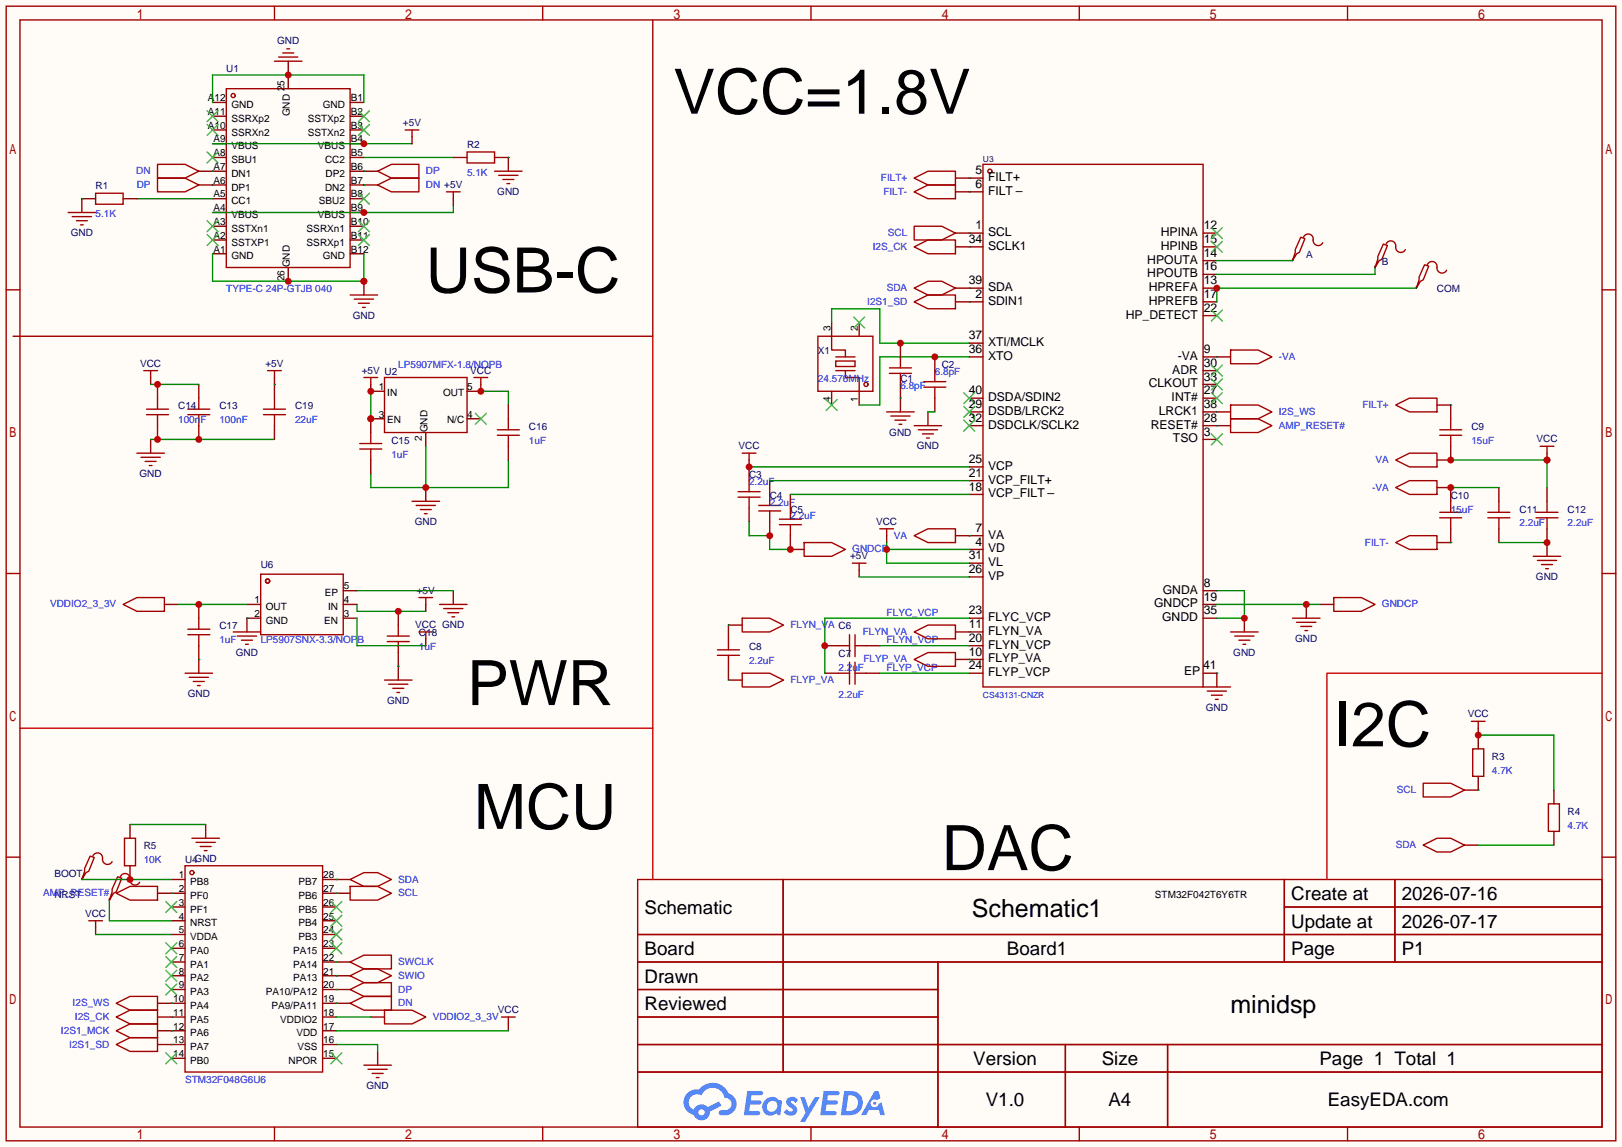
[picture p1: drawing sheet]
<svg xmlns="http://www.w3.org/2000/svg" width="299mm" height="212mm" viewBox="0 0 299 212" stroke-linecap="round" stroke-linejoin="round" font-family="sans-serif">
<path d="M0 0h299.5v211.8h-299.5z" fill="#fffcf7"/>
<g fill="none" stroke="#a10000" stroke-width=".25">
<path d="M1.1 1.1h297.2v209.6h-297.2zM3.7 3.7h292.1v204.5h-292.1zM50.7 1.1v2.6M100.2 1.1v2.6M149.7 1.1v2.6M199.3 1.1v2.6M248.8 1.1v2.6M1.1 53.5h2.6M295.8 53.5h2.5M1.1 105.9h2.6M295.8 105.9h2.5M1.1 158.3h2.6"/>
<path d="M295.8 158.3h2.5M117.7 162.4h178.1v45.8h-178.1zM117.7 172.6h178.1M117.7 177.7h178.1M144.6 162.4v35.6M173.2 177.7v30.5M237.1 162.4v15.3M237.1 167.5h58.7M257.5 162.4v15.3M117.7 182.8h55.5M117.7 192.9h178.1M117.7 187.8h55.5"/>
<path d="M117.7 198h178.1M196.7 192.9v15.3M215.6 192.9v15.3M50.7 208.2v2.5M100.2 208.2v2.5M149.7 208.2v2.5M199.3 208.2v2.5M248.8 208.2v2.5"/>
</g>
<g fill="#5487ff">
<path d="M145.5 202.8a1.3 1.3 0 0 1 1.8 .3l-.4 .6a.54 .54 0 0 0-.9-.2l.1 .2a1.58 1.58 0 0 1 1.1 1.6 1.43 1.43 0 0 1-2.5 .1l.5-.6a.64 .64 0 0 0 .5 .5 .64 .64 0 0 0 .7-.3l-.2-.2a1.6 1.6 0 0 1-1-1.6z"/>
<path d="M147.7 202.7h.9l.7 1.9 1.1-1.9h.9l-2.7 4.5h-.9l1-1.7z"/>
<path d="M138 201.5h1.6a1.31 1.31 0 0 1 1.2 .2 .4 .4 0 0 1-.3 .6h-1.8l-.1 .9h1.6a.4 .4 0 0 1 .4 .4 .4 .4 0 0 1-.4 .4h-1.7l-.2 1.2h.8a1.23 1.23 0 0 1 1.2 .2 .39 .39 0 0 1-.3 .6h-2.7z"/>
<path d="M152.1 201.5h1.6a1.32 1.32 0 0 1 1.3 .2 .39 .39 0 0 1-.4 .6h-1.7l-.2 .9h1.7a.4 .4 0 0 1 .3 .4 .4 .4 0 0 1-.4 .4h-1.7l-.2 1.2h.8a1.23 1.23 0 0 1 1.2 .2 .39 .39 0 0 1-.3 .6h-2.7z"/>
<path d="M161.5 201.5h.7l.4 1.3-.7 .4a.75 .75 0 0 0-1.1 .3 .75 .75 0 0 0 .5 1 .75 .75 0 0 0 .9-.6l.6-.3 .6 2.4h-.9l-.2-1h-1.9l-.5 1h-.9z"/>
<path d="M155.9 201.5l-.7 4.5h1.5a2.27 2.27 0 0 0 2.6-2.3 2.27 2.27 0 0 0-2.7-2.2zM156.6 202.3a1.5 1.5 0 0 1 1.8 1.5 1.5 1.5 0 0 1-1.9 1.4h-.3z"/>
<path d="M141.3 203.1a1.62 1.62 0 0 0-.4 2.1 1.62 1.62 0 0 0 2 .7l.4-.3 .3 .3 .5 .1 .3-2.5-.2-.3h-.4a1.58 1.58 0 0 0-2.5-.1zM141.9 203.6a.99 .99 0 0 1 1.6 .3 .99 .99 0 0 1-.9 1.4 .94 .94 0 0 1-1-.5 .94 .94 0 0 1 .3-1.2z"/>
<path d="M126.9 201.9a2.37 2.37 0 0 0 1.2 4 1.54 1.54 0 0 0 1.7 1 1.54 1.54 0 0 0 1.3-1.6l2.1-1.1-.5-.8-2 1.1a1.57 1.57 0 0 0-2.6 .4 1.5 1.5 0 0 1-.8-2.1 1.5 1.5 0 0 1 2.2-.5 2.23 2.23 0 0 1 2.3-1.4 2.23 2.23 0 0 1 2 1.8 1.16 1.16 0 0 1 1.2 1.1 1.16 1.16 0 0 1-1 1.3h-.7a.47 .47 0 0 0-.6 .3 .47 .47 0 0 0 .4 .6 2.23 2.23 0 0 0 2.3-.7 2.23 2.23 0 0 0 .4-2.3 2.16 2.16 0 0 0-1.3-1.1 3.2 3.2 0 0 0-5.4-.7l-1.2 .1zM129 205.4a.58 .58 0 0 1 1.1 0 .58 .58 0 0 1-1.1 0z"/>
<circle cx="161.5" cy="203.8" r=".28"/>
</g>
<g fill="none" stroke="#a10000" stroke-width=".25">
<path d="M41.8 16.4h22.8v33h-22.8zM12.6 39.2h5.1M29.1 30.4h5.1l2.5 1.2-2.5 1.3h-5.1zM29.1 32.9h5.1l2.5 1.3-2.5 1.2h-5.1zM69.7 34.2l2.6-1.3h5v2.5h-5zM69.7 31.6l2.6-1.2h5v2.5h-5zM91.3 31.6h5.1M92.1 32.4h3.5M92.8 33.1h2.1M93.6 33.9h.5M13.3 40h3.6M14.1 40.8h2"/>
<path d="M14.9 41.5h.5M64.6 185.3l2.6-1.3h5.1v2.6h-5.1zM64.6 182.8l2.6-1.3h5.1v2.5h-5.1zM67.2 196.7h5.1M67.9 197.5h3.6M68.7 198.2h2M69.5 199h.5"/>
<circle cx="43.1" cy="17.7" r=".38"/>
</g>
<g fill="none" stroke="#870000" stroke-width=".25">
<path d="M39.2 18.9h2.6M53.2 11.3v5.1M64.6 18.9h2.6M15.1 36.7v2.5M36.7 31.6h5.1M36.7 34.2h5.1M39.2 21.5h2.6M39.2 24h2.6M39.2 26.5h2.6M39.2 29.1h2.6M39.2 36.7h2.6M39.2 39.2h2.6"/>
<path d="M64.6 21.5h2.6M64.6 24h2.6M64.6 26.5h2.6M64.6 29.1h2.6M64.6 31.6h5.1M64.6 34.2h5.1M64.6 36.7h2.6M64.6 39.2h2.6M93.9 29.1v2.5M39.2 41.8h2.6M39.2 44.3h2.6M39.2 46.9h2.6"/>
<path d="M53.2 49.4v2.5M64.6 41.8h2.6M64.6 44.3h2.6M64.6 46.9h2.6M62.1 185.3h2.5M62.1 182.8h2.5M69.7 194.2v2.5"/>
</g>
<g fill="none" stroke="#3c3" stroke-width=".25">
<path d="M38.2 20.4l2.1 2.1M38.2 23l2.1 2M38.2 28.1l2.1 2M40.3 20.4l-2.1 2.1M40.3 23l-2.1 2M40.3 28.1l-2.1 2M66.2 35.7l2 2M66.2 23l2 2M66.2 20.4l2 2.1M68.2 35.7l-2 2M68.2 23l-2 2M68.2 20.4l-2 2.1"/>
<path d="M38.2 40.8l2.1 2M38.2 43.3l2.1 2M40.3 40.8l-2.1 2M40.3 43.3l-2.1 2M66.2 43.3l2 2M66.2 40.8l2 2M68.2 43.3l-2 2M68.2 40.8l-2 2"/>
</g>
<path d="M39.2 18.9v-5.1h28v5.1M25.3 36.7h13.9M39.2 31.6h.1M39.2 34.2h.1M67.2 34.2h.1M67.2 31.6h.1M67.2 29.1h16.5M62.1 192.9h7.6v1.3" fill="none" stroke="#008700" stroke-width=".25"/>
<circle cx="53.2" cy="13.8" r=".63" fill="#c00"/>
<path d="M50.7 11.3h5.1M51.4 10.5h3.6M52.2 9.8h2M53 9h.5" fill="none" stroke="#a10000" stroke-width=".25"/>
<path d="M39.2 46.9v5h28v-5" fill="none" stroke="#008700" stroke-width=".25"/>
<g fill="#c00">
<circle cx="53.2" cy="51.9" r=".63"/>
<circle cx="67.2" cy="51.9" r=".63"/>
</g>
<path d="M67.2 51.9v2.6" fill="none" stroke="#870000" stroke-width=".25"/>
<circle cx="67.2" cy="51.9" r=".63" fill="#c00"/>
<path d="M64.6 54.5h5.1M65.4 55.2h3.6M66.2 56h2M66.9 56.8h.5" fill="none" stroke="#a10000" stroke-width=".25"/>
<path d="M83.7 38v1.2h-44.5" fill="none" stroke="#008700" stroke-width=".25"/>
<circle cx="67.2" cy="39.2" r=".63" fill="#c00"/>
<path d="M39.2 26.5h36.9" fill="none" stroke="#008700" stroke-width=".25"/>
<circle cx="67.2" cy="26.5" r=".63" fill="#c00"/>
<g fill="none" stroke="#870000" stroke-width=".25">
<path d="M15.1 36.7h2.6M22.7 36.7h2.6M76.1 25.3v1.2M83.7 36.7v1.3M83.7 29.1h2.5M91.3 29.1h2.6M178.9 32.9h2.6M178.9 35.4h2.6M153.5 59.6v2.5M158.6 59.6v2.5M176.4 45.6h5.1M176.4 53.2h5.1"/>
<path d="M176.4 55.8h5.1M178.9 43.1h2.6M222.1 43.1h2.6M222.1 45.6h2.6M222.1 53.2h2.6M222.1 55.8h2.6M222.1 58.3h2.6M222.1 50.7h2.6M222.1 48.1h2.6M68.5 71v1.3M153.5 72.3v2.5M158.6 72.3v2.5"/>
<path d="M166.2 63.4v2.5M178.9 63.4h2.6M178.9 65.9h2.6M178.9 73.5h2.6M178.9 76.1h2.6M178.9 78.6h2.6M222.1 65.9h2.6M222.1 73.5h2.6M222.1 76.1h5.1M222.1 78.6h2.6M222.1 71h2.6M222.1 68.5h2.6"/>
<path d="M178.9 86.2h2.6M178.9 88.8h2.6M178.9 91.3h2.6M178.9 98.9h2.6M222.1 81.2h2.6M78.6 111.6v1.3M178.9 101.5h2.6M178.9 104h2.6M178.9 106.6h2.6M178.9 114.2h2.6M178.9 116.7h2.6M178.9 119.3h2.6"/>
<path d="M222.1 114.2h2.6M222.1 111.6h2.6M222.1 109.1h2.6M178.9 121.8h2.6M178.9 124.3h2.6M222.1 124.3h2.6M270.4 156.1h2.5M62.1 177.7h2.5M62.1 162.4h2.5M62.1 165h2.5M29.1 185.3h2.5M29.1 187.8h2.5"/>
<path d="M29.1 190.4h2.5M29.1 192.9h2.5M62.1 180.2h2.5"/>
</g>
<g fill="none" stroke="#a10000" stroke-width=".25">
<path d="M17.7 35.7h5v2h-5zM74.8 24h2.5M76.1 24v1.3M82.4 35.4h2.6M83.7 35.4v1.3M86.2 28.1h5.1v2h-5.1zM181.5 30.4h40.6v96.5h-40.6zM168.8 45.6l2.5-1.3h5.1v2.6h-5.1zM168.8 55.8l2.5-1.3h5.1v2.5h-5.1zM168.8 53.2l2.5-1.3h2.6l2.5 1.3-2.5 1.3h-2.6zM67.2 69.7h2.5M68.5 69.7v1.3"/>
<path d="M151 62.1h10.2v10.2h-10.2zM153.5 62.1v2.5h2.6v1.3M154.3 66.7h3.6v1h-3.6zM154.3 68.5h3.6M154.3 65.9h3.6M156.1 68.5v1.2h2.5v2.6M227.2 74.8h5.1l2.5 1.3-2.5 1.2h-5.1zM77.3 110.4h2.6M78.6 110.4v1.2M262.8 156.1l2.5-1.3h2.5l2.6 1.3-2.6 1.3h-2.5zM64.6 177.7l2.6-1.3h5.1v2.5h-5.1zM64.6 162.4l2.6-1.2h2.5l2.6 1.2-2.6 1.3h-2.5z"/>
<path d="M64.6 163.7h5.1l2.6 1.3-2.6 1.2h-5.1zM21.5 185.3l2.5-1.3h5.1v2.6h-5.1zM21.5 187.8l2.5-1.2h5.1v2.5h-5.1zM21.5 190.4l2.5-1.3h5.1v2.5h-5.1zM21.5 192.9l2.5-1.3h5.1v2.6h-5.1zM64.6 180.2l2.6-1.3h2.5l2.6 1.3-2.6 1.3h-2.5z"/>
<circle cx="182.8" cy="31.6" r=".38"/>
<circle cx="159.9" cy="71" r=".38"/>
</g>
<g fill="none" stroke="#3c3" stroke-width=".25">
<path d="M157.6 58.5l2 2.1M159.6 58.5l-2 2.1M223.6 57.3l2.1 2M223.6 44.6l2.1 2M223.6 42l2.1 2.1M225.7 57.3l-2.1 2M225.7 44.6l-2.1 2M225.7 42l-2.1 2.1M152.5 73.8l2.1 2M154.6 73.8l-2.1 2M177.9 72.5l2.1 2M177.9 75.1l2.1 2"/>
<path d="M177.9 77.6l2.1 2M180 72.5l-2.1 2M180 75.1l-2.1 2M180 77.6l-2.1 2M223.6 72.5l2.1 2M223.6 70l2.1 2M223.6 67.4l2.1 2.1M225.7 72.5l-2.1 2M225.7 70l-2.1 2M225.7 67.4l-2.1 2.1M223.6 80.1l2.1 2.1M225.7 80.1l-2.1 2.1"/>
</g>
<path d="M15.1 36.7h.1M93.9 29.1h.1M153.5 59.6v-2.6h8.9v6.4h16.5M178.9 55.8h.1M178.9 45.6h.1M178.9 65.9h-16.5v8.9h-3.8M224.7 76.1h.1" fill="none" stroke="#008700" stroke-width=".25"/>
<circle cx="166.2" cy="63.4" r=".63" fill="#c00"/>
<path d="M166.2 71v2.5M172.6 65.9v2.6" fill="none" stroke="#870000" stroke-width=".25"/>
<path d="M164.2 67.9h4.1M164.2 69h4.1M166.2 65.9v2M166.2 69v2" fill="none" stroke="#a10000" stroke-width=".25"/>
<circle cx="172.6" cy="65.9" r=".63" fill="#c00"/>
<g fill="none" stroke="#870000" stroke-width=".25">
<path d="M166.2 73.5v2.6M171.3 76.1v2.5M172.6 73.5v2.6M138.3 85v3.8M78.6 118v1.3M17.7 171.3v1.3M31.6 162.4h2.6M31.6 165h2.6M31.6 167.5h2.6M31.6 170.1h2.6M31.6 172.6h2.6M31.6 175.1h2.6"/>
<path d="M31.6 177.7h2.6M59.6 162.4h2.5M59.6 165h2.5M59.6 167.5h2.5M59.6 170.1h2.5M59.6 172.6h2.5M59.6 175.1h2.5M59.6 177.7h2.5M31.6 180.2h2.6M31.6 182.8h2.6M31.6 185.3h2.6M31.6 187.8h2.6"/>
<path d="M31.6 190.4h2.6M31.6 192.9h2.6M31.6 195.5h2.6M59.6 180.2h2.5M59.6 182.8h2.5M59.6 185.3h2.5M59.6 187.8h2.5M59.6 190.4h2.5M59.6 192.9h2.5M59.6 195.5h2.5M93.9 189.1v1.3"/>
</g>
<g fill="none" stroke="#a10000" stroke-width=".25">
<path d="M163.7 76.1h5.1M164.5 76.8h3.5M165.2 77.6h2.1M166 78.4h.5M168.8 78.6h5.1M169.5 79.4h3.6M170.6 70.5h4M170.6 71.5h4M172.6 68.5v2M172.6 71.5v2M137 83.7h2.6M138.3 83.7v1.3"/>
<path d="M170.3 80.1h2M171.1 80.9h.5M77.3 116.7h2.6M78.6 116.7v1.3M34.2 159.9h25.4v38.1h-25.4zM16.4 170.1h2.5M17.7 170.1v1.2M92.6 187.8h2.5M93.9 187.8v1.3"/>
<circle cx="35.4" cy="161.2" r=".38"/>
</g>
<g fill="none" stroke="#008700" stroke-width=".25">
<path d="M166.2 73.5h.1M171.3 76.1h1.3M138.3 86.2h40.6M17.7 172.6h13.9M62.1 177.7h.1M62.1 162.4h.1M62.1 165h.1M31.6 185.3h.1M31.6 187.8h.1M31.6 190.4h.1M31.6 192.9h.1M62.1 185.3h.1"/>
<path d="M62.1 182.8h.1M62.1 180.2h.1M62.1 190.4h31.8"/>
</g>
<g fill="none" stroke="#3c3" stroke-width=".25">
<path d="M30.6 166.5l2 2M30.6 174.1l2 2M30.6 176.7l2 2M30.6 179.2l2 2M32.6 166.5l-2 2M32.6 174.1l-2 2M32.6 176.7l-2 2M32.6 179.2l-2 2M61.1 174.1l2 2M61.1 171.6l2 2M61.1 169l2 2.1M61.1 166.5l2 2"/>
<path d="M63.1 174.1l-2 2M63.1 171.6l-2 2M63.1 169l-2 2.1M63.1 166.5l-2 2M30.6 181.7l2 2.1M30.6 194.4l2 2.1M32.6 181.7l-2 2.1M32.6 194.4l-2 2.1M61.1 194.4l2 2.1M63.1 194.4l-2 2.1"/>
</g>
<circle cx="138.3" cy="86.2" r=".63" fill="#c00"/>
<g fill="none" stroke="#870000" stroke-width=".25">
<path d="M138.3 93.9v2.5M142.1 88.8v2.5M142.1 96.4v2.5M145.9 91.3v2.6M145.9 98.9v2.6h2.6M276.7 90v2.6M276.7 97.7v2.5M285.6 90v2.6M285.6 97.7v2.5M134.5 115.4v2.6M152.3 119.3h2.5M159.9 119.3h2.5"/>
<path d="M243.7 111.6h2.6M134.5 123.1v2.5M152.3 124.3h2.5M159.9 124.3h2.5"/>
</g>
<g fill="none" stroke="#a10000" stroke-width=".25">
<path d="M136.3 90.8h4M136.3 91.8h4M138.3 88.8v2M138.3 91.8v2.1M140.1 93.3h4M140.1 94.4h4M142.1 91.3v2M142.1 94.4v2M143.9 95.9h4.1M143.9 96.9h4.1M145.9 93.9v2M145.9 96.9v2"/>
<path d="M274.7 95.6h4.1M274.7 94.6h4.1M276.7 92.6v2M276.7 95.6v2.1M283.6 95.6h4.1M283.6 94.6h4.1M285.6 92.6v2M285.6 95.6v2.1M134.5 118v2M148.5 100.2h5l2.6 1.3-2.6 1.2h-5zM154.8 119.3h2M156.8 117.2v4.1"/>
<path d="M157.9 117.2v4.1M157.9 119.3h2M246.3 110.4h5l2.6 1.2-2.6 1.3h-5zM132.5 121h4M132.5 120h4M134.5 121v2.1M154.8 124.3h2M156.8 122.3v4.1M157.9 124.3h2M157.9 122.3v4.1"/>
</g>
<path d="M138.3 96.4v2.5h3.8v2.6h3.8M142.1 88.8h36.8M145.9 91.3h33M224.7 111.6h19" fill="none" stroke="#008700" stroke-width=".25"/>
<g fill="#c00">
<circle cx="145.9" cy="101.5" r=".63"/>
<circle cx="142.1" cy="98.9" r=".63"/>
</g>
<path d="M229.7 114.2v2.5M241.2 111.6v2.6" fill="none" stroke="#870000" stroke-width=".25"/>
<path d="M227.2 116.7h5.1M228 117.5h3.5M228.7 118.2h2.1M229.5 119h.5" fill="none" stroke="#a10000" stroke-width=".25"/>
<circle cx="241.2" cy="111.6" r=".63" fill="#c00"/>
<path d="M238.6 114.2h5.1M239.4 114.9h3.6M240.2 115.7h2M240.9 116.5h.5" fill="none" stroke="#a10000" stroke-width=".25"/>
<path d="M162.4 119.3h16.5M178.9 114.2h-26.6v10.1M162.4 124.3h16.5" fill="none" stroke="#008700" stroke-width=".25"/>
<circle cx="152.3" cy="119.3" r=".63" fill="#c00"/>
<path d="M176.4 35.4h2.5M176.4 32.9h2.5M224.7 65.9h2.5M265.3 74.8h2.5v2.5M176.4 98.9h2.5M265.3 90h2.5v2.6M267.8 97.7v2.5h-2.5M267.8 82.4v2.6h-2.5M134.5 115.4h2.5M176.4 116.7h2.5M134.5 125.6h2.5M176.4 121.8h2.5" fill="none" stroke="#870000" stroke-width=".25"/>
<g fill="none" stroke="#a10000" stroke-width=".25">
<path d="M168.8 35.4l2.5-1.2h5.1v2.5h-5.1zM168.8 32.9l2.5-1.3h5.1v2.6h-5.1zM227.2 64.6h5.1l2.5 1.3-2.5 1.3h-5.1zM257.7 74.8l2.5-1.3h5.1v2.6h-5.1zM265.8 79.4h4.1M267.8 77.3v2.1M168.8 98.9l2.5-1.2h5.1v2.5h-5.1zM257.7 90l2.5-1.2h5.1v2.5h-5.1zM257.7 85l2.5-1.3h5.1v2.5h-5.1zM265.8 80.4h4.1M265.8 94.6h4.1M265.8 95.6h4.1"/>
<path d="M267.8 80.4v2M267.8 92.6v2M267.8 95.6v2.1M137 114.2h5.1l2.6 1.2-2.6 1.3h-5.1zM168.8 116.7l2.5-1.3h5.1v2.6h-5.1zM257.7 100.2l2.5-1.3h5.1v2.6h-5.1zM137 124.3h5.1l2.6 1.3-2.6 1.3h-5.1zM168.8 121.8l2.5-1.3h5.1v2.6h-5.1z"/>
</g>
<path d="M178.9 32.9h.1M178.9 35.4h.1M224.7 65.9h.1M178.9 98.9h.1M267.8 85h17.8v5M134.5 115.4h.1M178.9 116.7h.1M134.5 125.6h.1M178.9 121.8h.1" fill="none" stroke="#008700" stroke-width=".25"/>
<g fill="#c00">
<circle cx="285.6" cy="85" r=".63"/>
<circle cx="267.8" cy="85" r=".63"/>
</g>
<path d="M267.8 74.8h.1" fill="none" stroke="#008700" stroke-width=".25"/>
<path d="M27.8 69.7v1.3M163.7 98.9v1.3M285.6 83.7v1.3" fill="none" stroke="#870000" stroke-width=".25"/>
<path d="M26.5 68.5h2.6M27.8 68.5v1.2M162.4 97.7h2.6M163.7 97.7v1.2" fill="none" stroke="#a10000" stroke-width=".25"/>
<circle cx="285.6" cy="85" r=".63" fill="#c00"/>
<path d="M284.4 82.4h2.5M285.6 82.4v1.3" fill="none" stroke="#a10000" stroke-width=".25"/>
<path d="M267.8 90h8.9M267.8 100.2h.1" fill="none" stroke="#008700" stroke-width=".25"/>
<circle cx="267.8" cy="90" r=".63" fill="#c00"/>
<path d="M285.6 100.2v2.5" fill="none" stroke="#870000" stroke-width=".25"/>
<path d="M283.1 102.7h5.1M283.8 103.5h3.6M284.6 104.3h2M285.4 105h.5" fill="none" stroke="#a10000" stroke-width=".25"/>
<path d="M276.7 100.2h8.9" fill="none" stroke="#008700" stroke-width=".25"/>
<circle cx="285.6" cy="100.2" r=".63" fill="#c00"/>
<path d="M163.7 100.2v3.8h15.2M163.7 101.5h15.2" fill="none" stroke="#008700" stroke-width=".25"/>
<circle cx="163.7" cy="101.5" r=".63" fill="#c00"/>
<path d="M29.1 71v2.5M29.1 78.6v2.6M36.7 71v2.5M36.7 78.6v2.6M27.8 81.2v2.5" fill="none" stroke="#870000" stroke-width=".25"/>
<path d="M27.1 75.6h4M27.1 76.6h4M29.1 73.5v2.1M29.1 76.6v2M34.7 75.6h4M34.7 76.6h4M36.7 73.5v2.1M36.7 76.6v2M25.3 83.7h5.1M26 84.5h3.6M26.8 85.2h2M27.6 86h.5" fill="none" stroke="#a10000" stroke-width=".25"/>
<path d="M27.8 81.2h22.9" fill="none" stroke="#008700" stroke-width=".25"/>
<g fill="#c00">
<circle cx="29.1" cy="81.2" r=".63"/>
<circle cx="36.7" cy="81.2" r=".63"/>
</g>
<path d="M27.8 71h8.9" fill="none" stroke="#008700" stroke-width=".25"/>
<circle cx="29.1" cy="71" r=".63" fill="#c00"/>
<path d="M178.9 53.2h.1M178.9 43.1h.1M158.6 106.6h20.3M224.7 109.1h5v5.1h-5" fill="none" stroke="#008700" stroke-width=".25"/>
<path d="M176.4 43.1h2.5M158.6 105.3v1.3M270.4 145.9h2.5" fill="none" stroke="#870000" stroke-width=".25"/>
<path d="M168.8 41.8h5.1l2.5 1.3-2.5 1.2h-5.1zM157.4 104h2.5M158.6 104v1.3M262.8 144.7h5l2.6 1.2-2.6 1.3h-5z" fill="none" stroke="#a10000" stroke-width=".25"/>
<circle cx="229.7" cy="114.2" r=".63" fill="#c00"/>
<path d="M68.5 72.3h2.5M68.5 77.3h2.5M78.6 79.9v2.5M86.2 72.3h2.6M86.2 77.3h2.6M224.7 124.3v2.6" fill="none" stroke="#870000" stroke-width=".25"/>
<path d="M71 69.7h15.2v10.2h-15.2zM222.1 126.9h5.1M222.9 127.6h3.5M223.6 128.4h2.1M224.4 129.2h.5" fill="none" stroke="#a10000" stroke-width=".25"/>
<path d="M68.5 72.3v5M224.7 124.3h.1" fill="none" stroke="#008700" stroke-width=".25"/>
<path d="M87.8 76.3l2 2.1M89.8 76.3l-2 2.1" fill="none" stroke="#3c3" stroke-width=".25"/>
<g fill="#c00">
<circle cx="68.5" cy="72.3" r=".63"/>
<circle cx="68.5" cy="77.3" r=".63"/>
</g>
<path d="M78.6 90v2.6" fill="none" stroke="#870000" stroke-width=".25"/>
<path d="M76.1 92.6h5.1M76.8 93.3h3.6M77.6 94.1h2M78.4 94.9h.5" fill="none" stroke="#a10000" stroke-width=".25"/>
<path d="M78.6 82.4v7.6M93.9 85v5h-25.4v-2.5" fill="none" stroke="#008700" stroke-width=".25"/>
<circle cx="78.6" cy="90" r=".63" fill="#c00"/>
<path d="M88.8 71v1.3" fill="none" stroke="#870000" stroke-width=".25"/>
<path d="M87.5 69.7h2.5M88.8 69.7v1.3" fill="none" stroke="#a10000" stroke-width=".25"/>
<path d="M88.8 72.3h5.1v2.5" fill="none" stroke="#008700" stroke-width=".25"/>
<circle cx="88.8" cy="72.3" r=".63" fill="#c00"/>
<path d="M68.5 77.3v2.6M36.7 111.6v2.6M36.7 119.3v2.5" fill="none" stroke="#870000" stroke-width=".25"/>
<path d="M34.7 116.2h4M34.7 117.2h4M36.7 114.2v2M36.7 117.2v2.1" fill="none" stroke="#a10000" stroke-width=".25"/>
<circle cx="68.5" cy="77.3" r=".63" fill="#c00"/>
<path d="M93.9 74.8v2.5M68.5 85v2.5M93.9 82.4v2.6M73.5 112.9v2.5M73.5 120.5v2.6M272.9 134.5v3.8M272.9 143.4v2.5M286.9 145.9v2.6M286.9 153.5v2.6" fill="none" stroke="#870000" stroke-width=".25"/>
<g fill="none" stroke="#a10000" stroke-width=".25">
<path d="M68.5 79.9v2M91.8 79.4h4.1M93.9 77.3v2.1M66.4 81.9h4.1M66.4 82.9h4.1M68.5 82.9v2.1M91.8 80.4h4.1M93.9 80.4v2M71.5 117.5h4.1M71.5 118.5h4.1M73.5 115.4v2.1M73.5 118.5v2"/>
<path d="M271.7 133.2h2.5M271.9 138.3h2v5.1h-2zM272.9 133.2v1.3M285.9 148.5h2v5h-2z"/>
</g>
<path d="M272.9 135.8h14v10.1M272.9 145.9h.1M272.9 156.1h14" fill="none" stroke="#008700" stroke-width=".25"/>
<circle cx="272.9" cy="135.8" r=".63" fill="#c00"/>
<path d="M238.6 47.9v.2M253.9 49.1v.3M261.5 53v.2" fill="none" stroke="#870000" stroke-width=".25"/>
<path d="M240.2 43.8l.7 .3-1 2.5-.5 .3-.8 1.2 .5-1.5v-.5zM240.7 43.8a.93 .93 0 0 1 1.1-.5 .93 .93 0 0 1 .6 1 .94 .94 0 0 0 .7 1 .94 .94 0 0 0 1.1-.5M255.4 45.1l.8 .2-1.1 2.6-.5 .2-.7 1.3 .5-1.5v-.5zM255.9 45.1a.93 .93 0 0 1 1.1-.6 .93 .93 0 0 1 .7 1.1 .94 .94 0 0 0 .7 1 .94 .94 0 0 0 1.1-.5M263 48.9l.8 .2-1 2.6-.5 .2-.8 1.3 .5-1.5v-.5zM263.5 48.9a.93 .93 0 0 1 1.1-.6 .93 .93 0 0 1 .7 1.1 .94 .94 0 0 0 .7 1 .94 .94 0 0 0 1.1-.5" fill="none" stroke="#a10000" stroke-width=".25"/>
<path d="M224.7 48.1h13.9M253.9 49.4v1.3h-29.2M261.5 53.2h-36.8v2.6" fill="none" stroke="#008700" stroke-width=".25"/>
<circle cx="224.7" cy="53.2" r=".63" fill="#c00"/>
<g fill="none" stroke="#a10000" stroke-width=".25">
<path d="M22.7 111.6l2.6-1.2h5.1v2.5h-5.1zM43.1 116.7h5M43.8 117.5h3.6M44.6 118.2h2M45.3 119h.5M48.1 106h15.3v11.2h-15.3zM34.2 124.3h5M34.9 125.1h3.6M35.7 125.9h2M36.4 126.6h.6M71 186.6h5.1l2.5 1.2-2.5 1.3h-5.1z"/>
<circle cx="49.4" cy="107.3" r=".38"/>
</g>
<path d="M30.4 111.6h2.5M45.6 111.6h2.5M48.1 114.2h-2.5v2.5M63.4 111.6h2.5M63.4 114.2h2.5M63.4 109.1h2.5M36.7 121.8v2.5M68.5 187.8h2.5" fill="none" stroke="#870000" stroke-width=".25"/>
<path d="M32.9 111.6h12.7M45.6 114.2h.1" fill="none" stroke="#008700" stroke-width=".25"/>
<circle cx="36.7" cy="111.6" r=".63" fill="#c00"/>
<path d="M65.9 111.6v1.3h12.7" fill="none" stroke="#008700" stroke-width=".25"/>
<circle cx="73.5" cy="112.9" r=".63" fill="#c00"/>
<path d="M83.7 109.1v2.5M73.5 123.1v2.5M24 152.3v2.5M24 159.9v2.5M15.1 162.2v.2M20.2 166v.2" fill="none" stroke="#870000" stroke-width=".25"/>
<g fill="none" stroke="#a10000" stroke-width=".25">
<path d="M81.2 111.6h5M81.9 112.4h3.6M82.7 113.2h2M83.4 113.9h.5M71 125.6h5.1M71.8 126.4h3.5M72.5 127.1h2M73.3 127.9h.5M16.6 158.1l.8 .3-1 2.5-.5 .3-.8 1.2 .5-1.5v-.5zM17.1 158.1a.93 .93 0 0 1 1.2-.5 .93 .93 0 0 1 .6 1 .94 .94 0 0 0 .7 1 .94 .94 0 0 0 1.1-.5M23 154.8h2v5.1h-2zM21.7 161.9l.8 .3-1 2.5-.5 .3-.8 1.2 .5-1.5v-.5z"/>
<path d="M22.2 161.9a.93 .93 0 0 1 1.1-.5 .93 .93 0 0 1 .7 1 .94 .94 0 0 0 .7 1 .94 .94 0 0 0 1.1-.5"/>
</g>
<path d="M65.9 109.1h17.8M65.9 114.2v5.1h12.7M36.7 121.8h.1M73.5 123.1h.1M15.1 162.4h16.5M20.2 166.2v3.9h11.4M62.1 187.8h6.4" fill="none" stroke="#008700" stroke-width=".25"/>
<circle cx="24" cy="162.4" r=".63" fill="#c00"/>
<path d="M50.7 69.7v3.8M50.7 78.6v2.6M224.7 78.6h2.5M38 152.3v2.5M29.1 165h2.5" fill="none" stroke="#870000" stroke-width=".25"/>
<path d="M48.6 75.6h4.1M48.6 76.6h4.1M49.4 68.5h2.5M50.7 68.5v1.2M50.7 73.5v2.1M50.7 76.6v2M227.2 77.3h5.1l2.5 1.3-2.5 1.3h-5.1zM35.4 154.8h5.1M36.2 155.6h3.6M37 156.3h2M37.7 157.1h.5M21.5 165l2.5-1.3h5.1v2.5h-5.1z" fill="none" stroke="#a10000" stroke-width=".25"/>
<path d="M50.7 71h.1M224.7 78.6h.1M24 152.3h14M31.6 165h.1" fill="none" stroke="#008700" stroke-width=".25"/>
<path d="M120.5 3.7v58.4h-118.1" fill="none" stroke="#900" stroke-width=".25"/>
<path d="M120.5 62.1v72.4h-116.8M120.5 134.5v27.9M295.8 124.3h-50.8v38.1" fill="none" stroke="#c00" stroke-width=".25"/>
<g font-size="11.5">
<text x="124.3" y="21">VCC=1.8V</text>
<text x="78.6" y="54">USB-C</text>
<text x="86.2" y="130.2">PWR</text>
<text x="246.3" y="137.8">I2C</text>
<text x="87.5" y="153.1">MCU</text>
<text x="173.9" y="160.7">DAC</text>
</g>
<g font-size="4.6">
<text x="179.4" y="169.4">Schematic1</text>
<text x="227.2" y="187.1">minidsp</text>
</g>
<g font-size="3.5">
<text x="238.4" y="166.2">Create at</text>
<text x="258.8" y="166.2">2026-07-16</text>
<text x="119" y="168.8">Schematic</text>
<text x="238.4" y="171.3">Update at</text>
<text x="258.8" y="171.3">2026-07-17</text>
<text x="119" y="176.4">Board</text>
<text x="185.9" y="176.4">Board1</text>
<text x="238.4" y="176.4">Page</text>
<text x="258.8" y="176.4">P1</text>
<text x="119" y="181.5">Drawn</text>
<text x="119" y="186.6">Reviewed</text>
<text x="179.7" y="196.7">Version</text>
<text x="203.4" y="196.7">Size</text>
<text x="243.6" y="196.7">Page 1 Total 1</text>
<text x="182" y="204.3">V1.0</text>
<text x="204.7" y="204.3">A4</text>
<text x="245.1" y="204.3">EasyEDA.com</text>
</g>
<g font-size="2.2">
<text x="180.1" y="32.2">5</text>
<text x="180.1" y="34.7">6</text>
<text x="182.4" y="33.4">FILT+</text>
<text x="182.4" y="36">FILT</text>
<text x="178.9" y="44.9">34</text>
<text x="180.1" y="42.3">1</text>
<text x="182.4" y="43.6">SCL</text>
<text x="182.4" y="46.1">SCLK1</text>
<text x="214.3" y="46.1">HPINB</text>
<text x="214.3" y="43.6">HPINA</text>
<text x="222.2" y="47.4">14</text>
<text x="222.2" y="44.9">15</text>
<text x="222.2" y="42.3">12</text>
<text x="178.9" y="52.5">39</text>
<text x="182.4" y="53.8">SDA</text>
<text x="211.8" y="51.2">HPOUTB</text>
<text x="211.8" y="48.7">HPOUTA</text>
<text x="212.1" y="53.8">HPREFA</text>
<text x="222.2" y="52.5">13</text>
<text x="222.2" y="50">16</text>
<text x="180.1" y="55">2</text>
<text x="182.4" y="56.3">SDIN1</text>
<text x="207.8" y="58.8">HP_DETECT</text>
<text x="212.1" y="56.3">HPREFB</text>
<text x="222.2" y="57.6">22</text>
<text x="222.2" y="55">17</text>
<text x="178.9" y="62.7">37</text>
<text x="178.9" y="65.2">36</text>
<text x="182.4" y="63.9">XTI/MCLK</text>
<text x="222.2" y="65.2">9</text>
<text x="182.4" y="66.5">XTO</text>
<text x="212.1" y="71.5">CLKOUT</text>
<text x="216.4" y="69">ADR</text>
<text x="217.4" y="66.5">-VA</text>
<text x="222.2" y="70.3">33</text>
<text x="222.2" y="67.7">30</text>
<text x="178.9" y="72.8">40</text>
<text x="178.9" y="75.4">29</text>
<text x="178.9" y="77.9">32</text>
<text x="182.4" y="74.1">DSDA/SDIN2</text>
<text x="182.4" y="76.6">DSDB/LRCK2</text>
<text x="213.9" y="76.6">LRCK1</text>
<text x="216.3" y="74.1">INT#</text>
<text x="222.2" y="77.9">28</text>
<text x="222.2" y="75.4">38</text>
<text x="222.2" y="72.8">27</text>
<text x="182.4" y="79.2">DSDCLK/SCLK2</text>
<text x="212.4" y="79.2">RESET#</text>
<text x="216.6" y="81.7">TSO</text>
<text x="222.2" y="80.4">3</text>
<text x="178.9" y="85.5">25</text>
<text x="178.9" y="88.1">21</text>
<text x="182.4" y="86.8">VCP</text>
<text x="182.4" y="89.3">VCP_FILT+</text>
<text x="178.9" y="90.6">18</text>
<text x="182.4" y="91.9">VCP_FILT</text>
<text x="180.1" y="98.2">7</text>
<text x="180.1" y="100.8">4</text>
<text x="182.4" y="99.5">VA</text>
<text x="178.9" y="103.3">31</text>
<text x="178.9" y="105.8">26</text>
<text x="182.4" y="102">VD</text>
<text x="182.4" y="104.6">VL</text>
<text x="182.4" y="107.1">VP</text>
<text x="178.9" y="113.5">23</text>
<text x="213.1" y="112.2">GNDCP</text>
<text x="214.7" y="109.6">GNDA</text>
<text x="222.2" y="113.5">35</text>
<text x="222.2" y="110.9">19</text>
<text x="222.2" y="108.4">8</text>
<text x="178.9" y="116">11</text>
<text x="178.9" y="118.5">20</text>
<text x="182.4" y="114.7">FLYC_VCP</text>
<text x="182.4" y="117.3">FLYN_VA</text>
<text x="182.4" y="119.8">FLYN_VCP</text>
<text x="214.6" y="114.7">GNDD</text>
<text x="178.9" y="121.1">10</text>
<text x="178.9" y="123.6">24</text>
<text x="182.4" y="122.3">FLYP_VA</text>
<text x="182.4" y="124.9">FLYP_VCP</text>
<text x="218.6" y="124.6">EP</text>
<text x="222.1" y="123.6">41</text>
</g>
<g font-size="1.8" fill="#000080">
<text x="51.2" y="8">GND</text>
<text x="41.8" y="13.4">U1</text>
<text x="74.4" y="23.3">+5V</text>
<text x="86.2" y="27.4">R2</text>
<text x="17.7" y="35">R1</text>
<text x="91.8" y="36">GND</text>
<text x="13.1" y="43.6">GND</text>
<text x="241.2" y="47.7">A</text>
<text x="255.1" y="48.9">B</text>
<text x="65.1" y="58.8">GND</text>
<text x="265.3" y="54">COM</text>
<text x="151" y="65.5">X1</text>
<text x="25.9" y="67.7">VCC</text>
<text x="49" y="67.7">+5V</text>
<text x="66.8" y="69">+5V U2</text>
<text x="86.8" y="69">VCC</text>
<text x="166.2" y="70.5">C1</text>
<text x="173.9" y="68">C2</text>
<text x="32.9" y="75.6">C14</text>
<text x="40.5" y="75.6">C13</text>
<text x="54.5" y="75.6">C19</text>
<text x="72.3" y="82">C15</text>
<text x="97.7" y="79.4">C16</text>
<text x="136.4" y="83">VCC</text>
<text x="164.2" y="80.4">GND</text>
<text x="169.3" y="83">GND</text>
<text x="271.7" y="79.4">C9</text>
<text x="283.7" y="81.7">VCC</text>
<text x="25.8" y="88.1">GND</text>
<text x="138.3" y="88.3">C3</text>
<text x="142.1" y="92.1">C4</text>
<text x="145.9" y="94.7">C5</text>
<text x="267.8" y="92.1">C10</text>
<text x="280.5" y="94.7">C11</text>
<text x="289.4" y="94.7">C12</text>
<text x="76.6" y="96.9">GND</text>
<text x="161.8" y="96.9">VCC</text>
<text x="48.1" y="104.8">U6</text>
<text x="157" y="103.3">+5V</text>
<text x="283.6" y="107.1">GND</text>
<text x="76.9" y="109.6">+5V</text>
<text x="40.5" y="116.3">C17</text>
<text x="76.7" y="116">VCC GND</text>
<text x="77.3" y="117.5">C18</text>
<text x="239.1" y="118.5">GND</text>
<text x="43.5" y="121.1">GND</text>
<text x="138.3" y="120.1">C8</text>
<text x="154.8" y="121.3">C7</text>
<text x="227.7" y="121.1">GND</text>
<text x="34.6" y="128.7">GND</text>
<text x="71.5" y="130">GND</text>
<text x="222.6" y="131.2">GND</text>
<text x="271" y="132.5">VCC</text>
<text x="275.5" y="140.4">R3</text>
<text x="289.4" y="150.5">R4</text>
<text x="10" y="162">BOOT</text>
<text x="26.5" y="156.9">R5</text>
<text x="34.2" y="159.4">U4GND</text>
<text x="10" y="165.8">NRST</text>
<text x="15.7" y="169.3">VCC</text>
<text x="91.9" y="187.1">VCC</text>
<text x="67.7" y="201.1">GND</text>
</g>
<g font-size="1.8">
<text x="52.5" y="16.9" transform="rotate(-90 52.5 16.9)">25</text>
<text x="38.4" y="18.7">A12</text>
<text x="38.4" y="21.2">A11</text>
<text x="38.4" y="23.8">A10</text>
<text x="42.7" y="20">GND</text>
<text x="42.7" y="22.5">SSRXp2</text>
<text x="53.5" y="21.5" transform="rotate(-90 53.5 21.5)">GND</text>
<text x="56.8" y="22.5">SSTXp2</text>
<text x="59.6" y="20">GND</text>
<text x="64.8" y="23.8">B3</text>
<text x="64.8" y="21.2">B2</text>
<text x="64.8" y="18.7">B1</text>
<text x="39.4" y="26.3">A9</text>
<text x="39.4" y="28.9">A8</text>
<text x="42.7" y="25">SSRXn2</text>
<text x="42.7" y="27.6">VBUS</text>
<text x="56.8" y="25">SSTXn2</text>
<text x="58.7" y="27.6">VBUS</text>
<text x="64.8" y="28.9">B5</text>
<text x="64.8" y="26.3">B4</text>
<text x="39.4" y="31.4">A7</text>
<text x="39.4" y="33.9">A6</text>
<text x="42.7" y="30.1">SBU1</text>
<text x="42.7" y="32.7">DN1</text>
<text x="42.7" y="35.2">DP1</text>
<text x="60" y="35.2">DN2</text>
<text x="60" y="30.1">CC2</text>
<text x="60.1" y="32.7">DP2</text>
<text x="64.8" y="33.9">B7</text>
<text x="64.8" y="31.4">B6</text>
<text x="39.4" y="36.5">A5</text>
<text x="39.4" y="39">A4</text>
<text x="39.4" y="41.6">A3</text>
<text x="42.7" y="37.7">CC1</text>
<text x="42.7" y="40.3">VBUS</text>
<text x="58.7" y="40.3">VBUS</text>
<text x="58.9" y="37.7">SBU2</text>
<text x="64.8" y="41.6">B10</text>
<text x="64.8" y="39">B9</text>
<text x="64.8" y="36.5">B8</text>
<text x="39.4" y="44.1">A2</text>
<text x="39.4" y="46.6">A1</text>
<text x="42.7" y="42.8">SSTXn1</text>
<text x="42.7" y="45.4">SSTXP1</text>
<text x="42.7" y="47.9">GND</text>
<text x="56.6" y="45.4">SSRXp1</text>
<text x="56.6" y="42.8">SSRXn1</text>
<text x="59.6" y="47.9">GND</text>
<text x="64.8" y="46.6">B12</text>
<text x="64.8" y="44.1">B11</text>
<text x="52.5" y="51.9" transform="rotate(-90 52.5 51.9)">26</text>
<text x="53.5" y="49.4" transform="rotate(-90 53.5 49.4)">GND</text>
<text x="153.3" y="61.1" transform="rotate(-90 153.3 61.1)">3</text>
<text x="158.4" y="61.1" transform="rotate(-90 158.4 61.1)">2</text>
<text x="70" y="72">1</text>
<text x="70" y="77.1">3</text>
<text x="71.5" y="73">IN</text>
<text x="81.8" y="73">OUT</text>
<text x="86.2" y="77.1">4</text>
<text x="86.2" y="72">5</text>
<text x="153.3" y="74.3" transform="rotate(-90 153.3 74.3)">4</text>
<text x="158.4" y="74.3" transform="rotate(-90 158.4 74.3)">1</text>
<text x="71.5" y="78.1">EN</text>
<text x="77.9" y="81.4" transform="rotate(-90 77.9 81.4)">2</text>
<text x="78.9" y="79.9" transform="rotate(-90 78.9 79.9)">GND</text>
<text x="82.5" y="78.1">N/C</text>
<text x="47" y="111.4">1</text>
<text x="47" y="113.9">2</text>
<text x="49.1" y="112.7">OUT</text>
<text x="60" y="110.1">EP</text>
<text x="60.6" y="112.7">IN</text>
<text x="63.5" y="113.9">3</text>
<text x="63.5" y="111.4">4</text>
<text x="63.5" y="108.9">5</text>
<text x="49.1" y="115.2">GND</text>
<text x="59.9" y="115.2">EN</text>
<text x="33" y="162.2">1</text>
<text x="33" y="164.7">2</text>
<text x="33" y="167.3">3</text>
<text x="35.1" y="163.5">PB8</text>
<text x="35.1" y="166">PF0</text>
<text x="55.1" y="166">PB6</text>
<text x="55.1" y="163.5">PB7</text>
<text x="59.7" y="167.3">26</text>
<text x="59.7" y="164.7">27</text>
<text x="59.7" y="162.2">28</text>
<text x="213.2" y="165.8">STM32F042T6Y6TR</text>
<text x="33" y="169.8">4</text>
<text x="33" y="172.4">5</text>
<text x="35.1" y="168.6">PF1</text>
<text x="35.1" y="171.1">NRST</text>
<text x="35.1" y="173.6">VDDA</text>
<text x="55.1" y="173.6">PB3</text>
<text x="55.1" y="171.1">PB4</text>
<text x="55.1" y="168.6">PB5</text>
<text x="59.7" y="172.4">24</text>
<text x="59.7" y="169.8">25</text>
<text x="33" y="174.9">6</text>
<text x="33" y="177.4">7</text>
<text x="33" y="180">8</text>
<text x="35.1" y="176.2">PA0</text>
<text x="35.1" y="178.7">PA1</text>
<text x="54.1" y="178.7">PA14</text>
<text x="54.1" y="176.2">PA15</text>
<text x="59.7" y="180">21</text>
<text x="59.7" y="177.4">22</text>
<text x="59.7" y="174.9">23</text>
<text x="32" y="185.1">10</text>
<text x="33" y="182.5">9</text>
<text x="35.1" y="181.3">PA2</text>
<text x="35.1" y="183.8">PA3</text>
<text x="49.1" y="183.8">PA10/PA12</text>
<text x="54.1" y="181.3">PA13</text>
<text x="59.7" y="185.1">19</text>
<text x="59.7" y="182.5">20</text>
<text x="32" y="187.6">11</text>
<text x="32" y="190.1">12</text>
<text x="35.1" y="186.3">PA4</text>
<text x="35.1" y="188.9">PA5</text>
<text x="35.1" y="191.4">PA6</text>
<text x="50.1" y="186.3">PA9/PA11</text>
<text x="51.7" y="188.9">VDDIO2</text>
<text x="54.7" y="191.4">VDD</text>
<text x="59.7" y="190.1">17</text>
<text x="59.7" y="187.6">18</text>
<text x="32" y="192.7">13</text>
<text x="32" y="195.2">14</text>
<text x="35.1" y="194">PA7</text>
<text x="35.1" y="196.5">PB0</text>
<text x="53.3" y="196.5">NPOR</text>
<text x="54.9" y="194">VSS</text>
<text x="59.7" y="195.2">15</text>
<text x="59.7" y="192.7">16</text>
</g>
<g font-size="1.8" fill="#00f">
<text x="25.1" y="32.2">DN</text>
<text x="25.2" y="34.7">DP</text>
<text x="78.6" y="34.7">DN +5V</text>
<text x="78.6" y="32.2">DP</text>
<text x="86.2" y="32.4">5.1K</text>
<text x="162.6" y="33.4">FILT+</text>
<text x="163.1" y="36">FILT-</text>
<text x="17.7" y="40.1">5.1K</text>
<text x="161.1" y="46.1">I2S_CK</text>
<text x="163.9" y="43.6">SCL</text>
<text x="163.7" y="53.8">SDA</text>
<text x="41.8" y="54">TYPE-C 24P-GTJB 040</text>
<text x="160.1" y="56.3">I2S1_SD</text>
<text x="73.5" y="68">LP5907MFX-1.8/NOPB</text>
<text x="151" y="70.5">24.576MHz</text>
<text x="166.2" y="71.8">6.8pF</text>
<text x="172.6" y="69.3">6.8pF</text>
<text x="236.1" y="66.5">-VA</text>
<text x="236.1" y="76.6">I2S_WS</text>
<text x="251.5" y="75.4">FILT+</text>
<text x="32.9" y="78.2">100nF</text>
<text x="40.5" y="78.2">100nF</text>
<text x="54.5" y="78.2">22uF</text>
<text x="97.7" y="82">1uF</text>
<text x="236.1" y="79.2">AMP_RESET#</text>
<text x="271.7" y="82">15uF</text>
<text x="72.3" y="84.5">1uF</text>
<text x="138.3" y="89.6">2.2uF</text>
<text x="253.9" y="85.5">VA</text>
<text x="142.1" y="93.4">2.2uF</text>
<text x="145.9" y="95.9">2.2uF</text>
<text x="253.3" y="90.6">-VA</text>
<text x="267.8" y="94.7">15uF</text>
<text x="165" y="99.5">VA</text>
<text x="252" y="100.8">FILT-</text>
<text x="280.5" y="97.2">2.2uF</text>
<text x="289.4" y="97.2">2.2uF</text>
<text x="157.4" y="102">GNDCP</text>
<text x="9.2" y="112.2">VDDIO2_3_3V</text>
<text x="163.7" y="113.7">FLYC_VCP</text>
<text x="255.1" y="112.2">GNDCP</text>
<text x="40.5" y="118.8">1uF</text>
<text x="48.1" y="118.8">LP5907SNX-3.3/NOPB</text>
<text x="145.9" y="116">FLYN_VA C6</text>
<text x="159.3" y="117.3">FLYN_VA</text>
<text x="163.7" y="118.8">FLYN_VCP</text>
<text x="77.3" y="120.1">1uF</text>
<text x="138.3" y="122.6">2.2uF</text>
<text x="154.8" y="123.9">2.2uF</text>
<text x="159.4" y="122.3">FLYP_VA</text>
<text x="163.7" y="123.9">FLYP_VCP</text>
<text x="145.9" y="126.2">FLYP_VA</text>
<text x="154.8" y="129">2.2uF</text>
<text x="275.5" y="142.9">4.7K</text>
<text x="257.9" y="146.5">SCL</text>
<text x="289.4" y="153.1">4.7K</text>
<text x="26.5" y="159.4">10K</text>
<text x="257.7" y="156.6">SDA</text>
<text x="8" y="165.5">AMP_RESET#</text>
<text x="73.5" y="163">SDA</text>
<text x="73.5" y="165.5">SCL</text>
<text x="73.5" y="178.2">SWCLK</text>
<text x="13.4" y="185.8">I2S_WS</text>
<text x="73.5" y="185.8">DN</text>
<text x="73.5" y="183.3">DP</text>
<text x="73.5" y="180.8">SWIO</text>
<text x="11.3" y="190.9">I2S1_MCK</text>
<text x="13.8" y="188.4">I2S_CK</text>
<text x="79.9" y="188.4">VDDIO2_3_3V</text>
<text x="12.8" y="193.5">I2S1_SD</text>
<text x="34.2" y="200.1">STM32F048G6U6</text>
</g>
<text font-size="1.6" fill="#000080" x="181.5" y="29.9">U3</text>
<text font-size="1.6" fill="#00f" x="181.5" y="129">CS43131-CNZR</text>
</svg>
